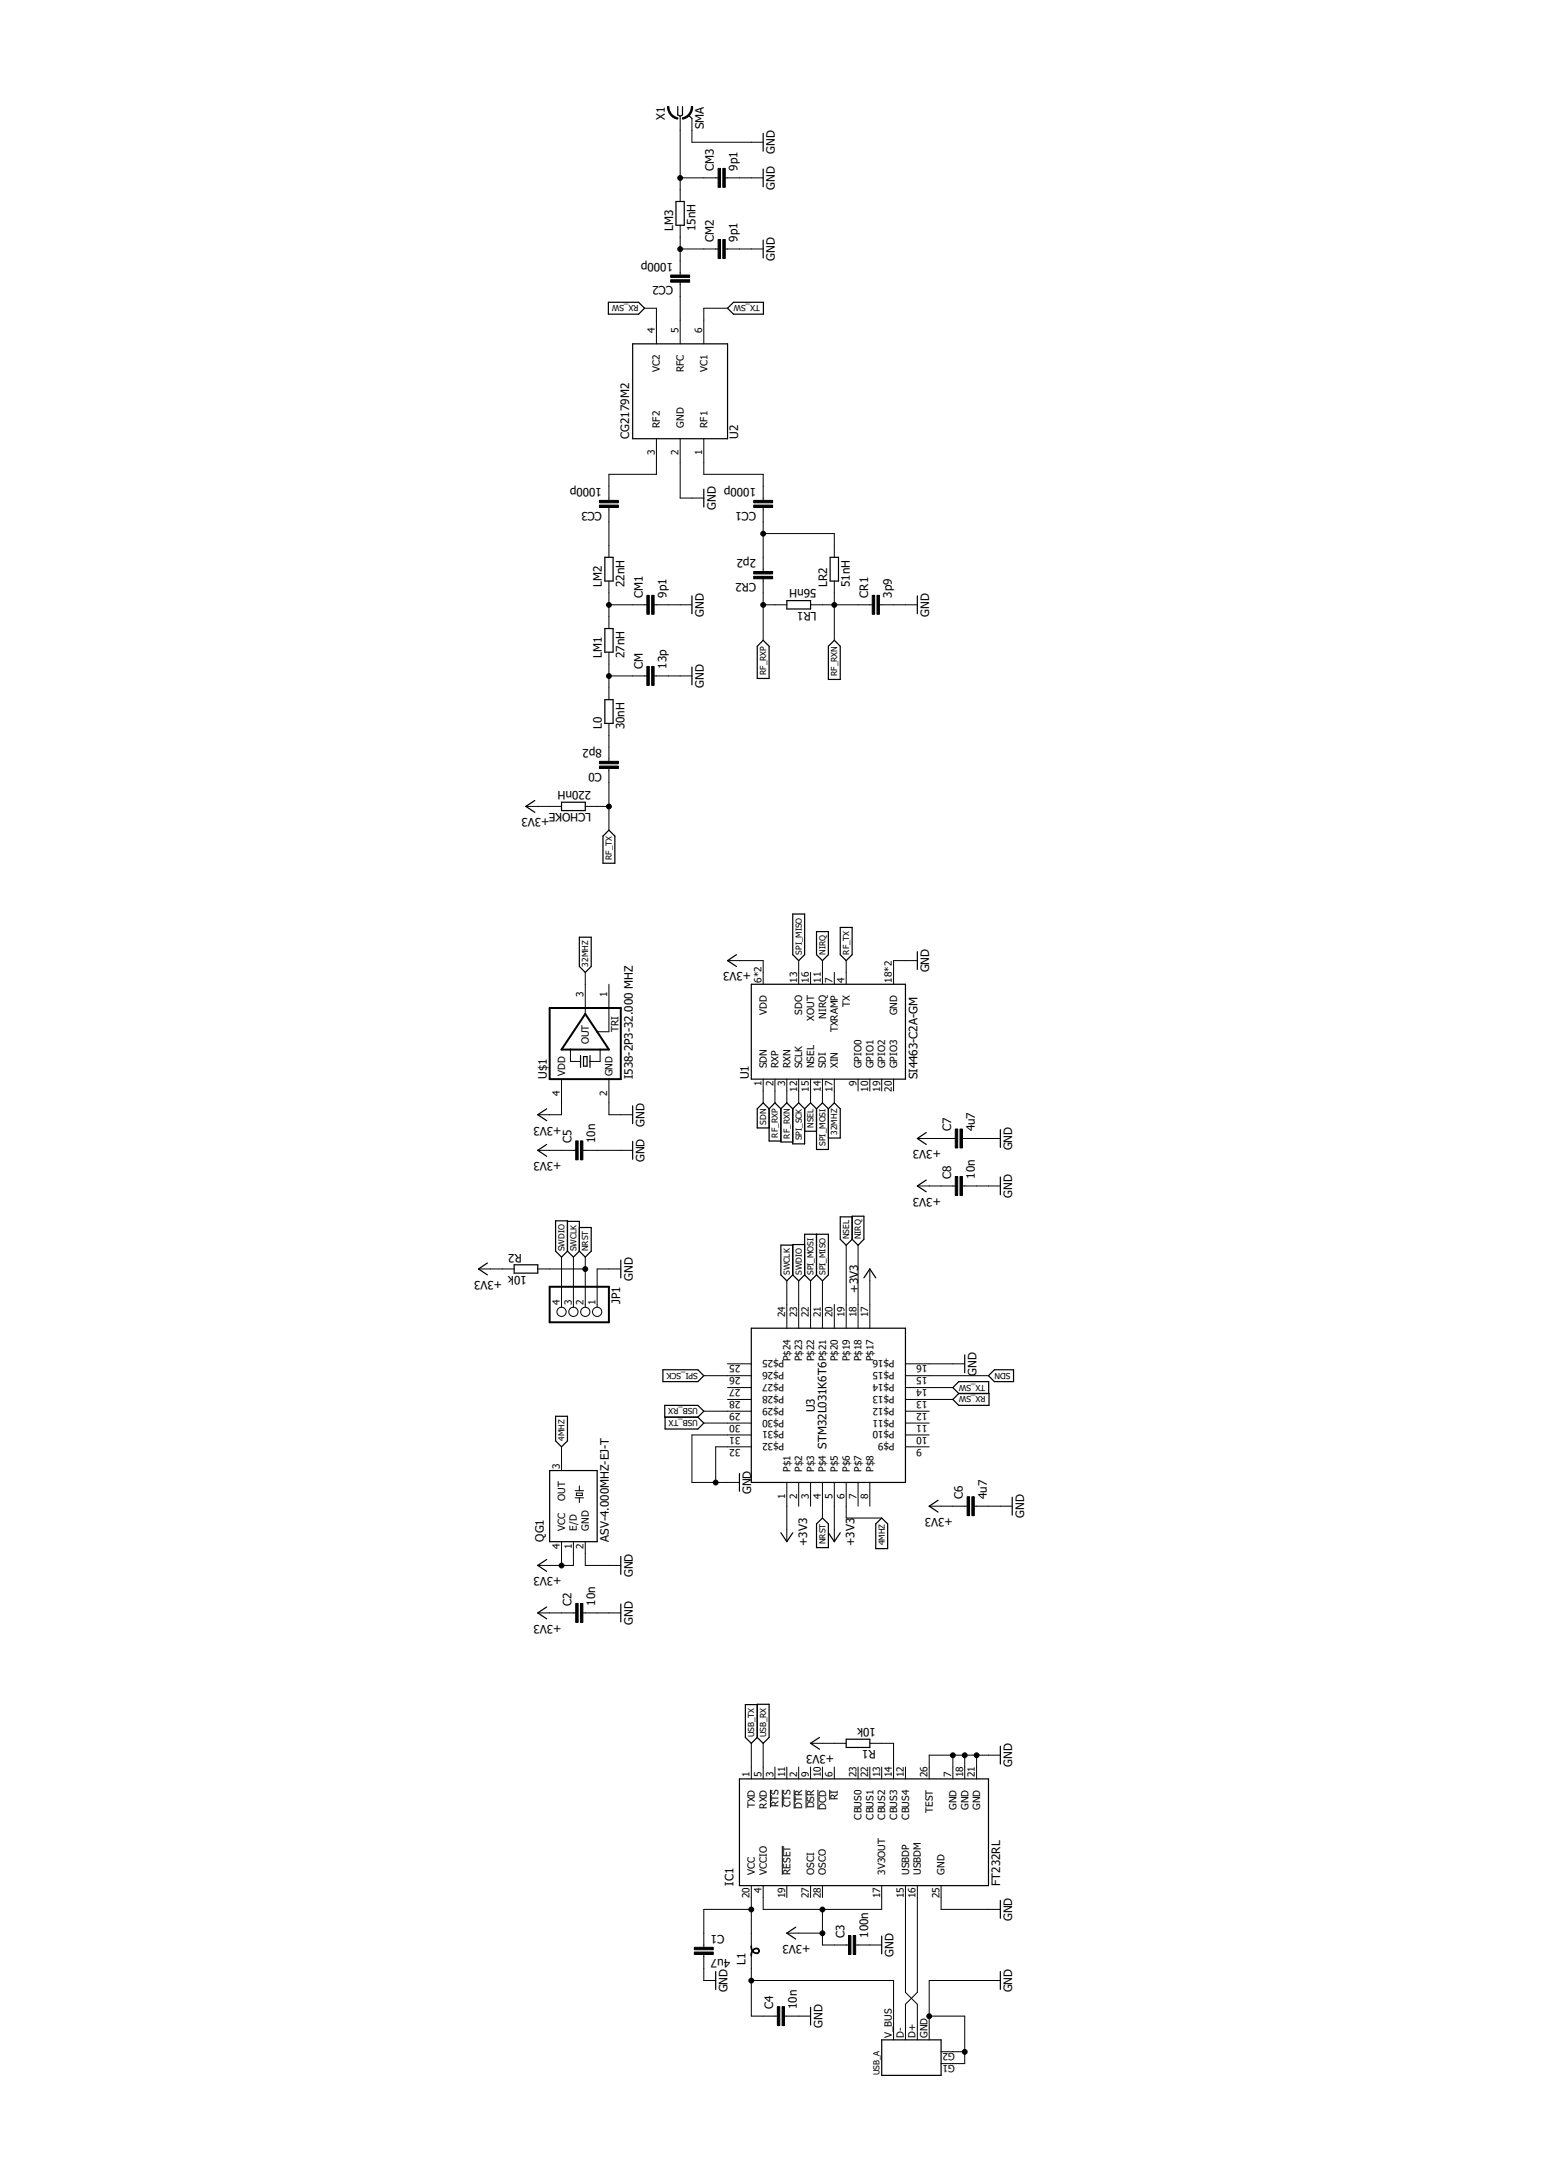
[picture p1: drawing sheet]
<svg xmlns="http://www.w3.org/2000/svg" width="297mm" height="420mm" viewBox="0 0 297 420" stroke-linecap="round" stroke-linejoin="round" font-family="sans-serif">
<g fill="none" stroke="#000" stroke-width=".19">
<path d="M130.9 22.4v16.4M130.9 34.2h7.3M133.2 22.8v4.6h13.7M139.6 34.2h7.3M124.1 59.4h2.3v6.8M130.9 43.4v9.6M130.9 54.3v11.9M130.9 47.9h7.3M139.6 47.9h7.3M140.1 59.4h-4.6v6.8M117.2 97.7v9.6M126.4 84.5v6.8h-9.2v5.1"/>
<path d="M130.9 84.5v11.4h4.6M135.5 84.5v6.8h11.4v5.1M146.9 97.7v12.4M117.2 111.9v9.1M117.2 116.5h7.3M125.9 116.5h7.3M146.9 111.4v11.9M146.9 102.7h13.7v4.6M146.9 116.5h4.6M156 116.5h11.9M160.6 111.9v11.4M169.3 116.5h7.3"/>
<path d="M117.2 125.6v9.1M117.2 139.3v7.3M117.2 130.2h7.3M125.9 130.2h7.3M101.2 155.3h6.9M112.7 155.3h4.5M117.2 148v11.9M112.7 187.2v8M117.2 189.5v9.2h-2.2M140.1 185h6.8v4.5M153.8 185v4.5M156 187.2v2.3"/>
<path d="M158.3 185v4.5M160.6 187.2v2.3M162.9 185v4.5M176.6 185h-4.6v4.5M108.1 207.8v6.9h-4.6M109.8 202.1v2.3h2M115.5 202.1v2.3h-1.9M117.2 207.8v6.9h4.6M146.9 207.8v4.6M149.2 207.8v4.6M151.5 207.8v4.6M153.8 207.8v4.6"/>
<path d="M156 207.8v4.6M158.3 207.8v4.6M160.6 207.8v4.6M165.2 207.8v2.3M167.4 207.8v2.3M169.7 207.8v2.3M172 207.8v2.3M176.6 219.2h7.3M185.3 219.2h7.3M103.5 221.5h7.3M112.2 221.5h9.6M162.9 239.8v16"/>
<path d="M165.2 239.8v16M176.6 228.4h7.3M185.3 228.4h7.3M92.1 244.3h6.9M103.5 244.3h9.2M108.1 242.1v9.6M110.4 242.1v9.6M112.7 242.1v9.6M119.5 244.3h-4.5v7.4M151.5 246.6v9.2M153.8 246.6v9.2M156 246.6v9.2"/>
<path d="M158.3 246.6v9.2M160.6 251.2v4.6M167.4 244.3v11.5M108.1 278.6v4.6M135.5 274h9.1M135.5 271.7h9.1M135.5 264.9h9.1M140.1 269.5h4.5M140.1 267.2h4.5M140.1 262.6h4.5M144.6 278.6h-6.8v6.9M144.6 276.3h-11.4v9.2h9.1"/>
<path d="M174.3 278.6h4.6M174.3 276.3h4.6M174.3 274h4.6M174.3 271.7h4.6M174.3 269.5h9.1M174.3 267.2h9.1M174.3 264.9h16M174.3 262.6h11.4M108.1 296.9v4.5M110.4 296.9v4.5h-6.9M110.7 288.4h1.6M110.7 287h1.6"/>
<path d="M111 287.5h1.1v.5h-1.1zM111.5 286.1v.9M111.5 288.4v.9M112.7 296.9v4.5h6.8M151.5 285.5v11.4M153.8 285.5v4.5M156 285.5v4.5M158.3 285.5v6.8M160.6 285.5v11.4M162.9 285.5v6.8h6.8M165.2 285.5v4.5M167.4 285.5v4.5"/>
<path d="M178.9 290h7.3M187.6 290h7.3M103.5 310.6h7.3M112.2 310.6h7.3M144.6 335.7v6.8M146.9 335.7v6.8M156 335.7h6.9M167.4 335.7h4.6v6.8M183.4 338v4.5M185.7 338v4.5M188 338v4.5M192.6 338h-13.7v4.5"/>
<path d="M148.3 344.6v3.4M149.2 340.3v2.2M150.6 344.6v3.4M150.6 355.5v5.5M151.5 340.3v2.2M152.9 344.6v3.7M153.8 340.3v2.2M155.2 344.6v3.6M156 340.3v2.2M157.5 344.6v3.8M158.3 340.3v2.2M159.7 344.6v1.9"/>
<path d="M160.6 340.3v2.2M165.2 340.3v2.2M167.4 340.3v2.2M169.7 340.3v2.2M174.3 340.3v2.2M135.5 376.3v5.1h2.3M144.6 363.1v11.6M144.6 376.6v11.6h5M144.6 367.7h-9.1v7.3M146.9 363.1v4.6h22.8v-4.6M151.5 363.1v2.3M151.5 372.2h6.8"/>
<path d="M156 363.1v2.3M158.3 363.1v2.3M158.3 367.7v6.8h5M164.7 374.5h5M174.3 363.1v20.5l2.3 2.3v6.9M176.6 363.1v20.5l-2.3 2.3v6.9M181.2 363.1v4.6h11.4M144.6 381.4h27.4v11.4M151 388.2h5M178.9 388.2h6.8v9.2h-4.5M181.2 395.1h4.5M192.6 381.4h-13.7v11.4"/>
<circle cx="108.1" cy="252.6" r=".89"/>
<circle cx="110.4" cy="252.6" r=".89"/>
<circle cx="112.7" cy="252.6" r=".89"/>
<circle cx="115" cy="252.6" r=".89"/>
</g>
<g fill="none" stroke="#000" stroke-width=".23">
<path d="M130.1 38.8h1.6v4.6h-1.6zM130.5 20.5v1.6l.4 .3 .5-.3v-1.6M132.5 22.1l.7 .7M146.9 25.7v3.4M146.9 32.5v3.5M117.1 58.2h5.8l1.2 1.2-1.2 1.1h-5.8zM140.1 59.4l1.1-1.2h5.8v2.3h-5.8zM146.9 46.2v3.5M121.8 66.2h18.3v18.3h-18.3zM135.5 94.2v3.4M116.4 107.3h1.6v4.6h-1.6zM133.2 114.7v3.5"/>
<path d="M151.5 115.7h4.5v1.6h-4.5zM159.8 107.3h1.6v4.6h-1.6zM176.6 114.7v3.5M116.4 121h1.6v4.6h-1.6zM116.4 134.7h1.6v4.6h-1.6zM133.2 128.4v3.5M146.9 123.3l1.2 1.1v6.2h-2.3v-6.2zM160.6 123.3l1.2 1.1v6.4h-2.3v-6.4zM103 154.1l-1.8 1.2 1.8 1.1M108.1 154.5h4.6v1.6h-4.6zM117.2 159.9l1.2 1.1v5.2h-2.3v-5.2zM152.6 176h2.3v7.8l-1.1 1.2-1.2-1.2z"/>
<path d="M157.2 179.4h2.3v4.4l-1.2 1.2-1.1-1.2zM161.8 178.6h2.2v5.2l-1.1 1.2-1.1-1.2zM111.5 180.5h2.3v5.6l-1.1 1.1-1.2-1.1zM141.8 183.8l-1.7 1.2 1.7 1.1M144.6 189.5h29.7v18.3h-29.7zM176.6 183.3v3.4M105.2 213.5l-1.7 1.2 1.7 1.1M111.8 203.2v2.3M112.3 203.5h.7v1.8h-.7zM113.6 203.2v2.3M121.8 212.9v3.5M121.8 219.8v3.4"/>
<path d="M148.1 213.5l-1.2-1.1-1.1 1.1v3.7h2.3M148.1 213.5v6.2h2.2M148.1 213.5l1.1-1.1 1.1 1.1M150.3 213.5v6.4h2.3M150.3 213.5l1.2-1.1 1.1 1.1M152.6 213.5v6.8h2.3v-6.8M152.6 213.5l1.2-1.1 1.1 1.1M154.9 213.5l1.1-1.1 1.2 1.1M154.9 217.8h2.3M157.2 213.5v7.8h2.3v-7.8M157.2 213.5l1.1-1.1 1.2 1.1M159.5 213.5l1.1-1.1 1.2 1.1v5.6h-2.3"/>
<path d="M178.3 218.1l-1.7 1.1 1.7 1.2M192.6 217.5v3.4M105.2 220.4l-1.7 1.1 1.7 1.2M107 235.1h2.2v5.8l-1.1 1.2-1.1-1.2zM109.2 235.2h2.3v5.7M111.5 236.4h2.3v4.5l-1.1 1.2-1.2-1.2M152.6 239.8h-2.3v5.7l1.2 1.1 1.1-1.1M154.9 239.6h-2.3v5.9M157.2 237.7v7.8M164 234.3h-2.2v4.3l1.1 1.2 1.1-1.2M164 234.2h2.3v4.4l-1.1 1.2-1.2-1.2zM178.3 227.2l-1.7 1.2 1.7 1.1"/>
<path d="M192.6 226.7v3.4M93.8 243.2l-1.7 1.1 1.7 1.2M99 243.5h4.5v1.7h-4.5zM109.2 240.9l1.2 1.2 1.1-1.2M119.5 242.6v3.5M144.6 255.8h29.7v29.7h-29.7zM152.6 245.5l1.2 1.1 1.1-1.1M154.9 245.5v-7.8h4.6v7.8l-1.2 1.1-1.1-1.1M154.9 245.5l1.1 1.1 1.2-1.1M166.3 246.1l1.1-1.8 1.2 1.8M107 272.7h2.2v4.8l-1.1 1.1-1.1-1.1zM127.6 263.8h6.7l1.2 1.1-1.2 1.1h-6.7z"/>
<path d="M128 270.6h6.3l1.2 1.1-1.2 1.2h-6.3zM128 272.9v2.3h6.3l1.2-1.2-1.2-1.1M184.6 268.3h5.8v2.3h-5.8l-1.2-1.1zM184.6 268.3l-1.2-1.1 1.2-1.2h5.7v2.3M185.7 260.9v3.4M190.3 264.9l1.1-1.1h3.7v2.2h-3.7zM105.8 283.2h9.2v13.7h-9.2zM119.5 299.7v3.4M142.3 283.7v3.5M150.3 295.1l1.2 1.8 1.1-1.8M157.2 293.4l1.1-1.1 1.2 1.1v4.6h-2.3zM159.5 295.1l1.1 1.8 1.2-1.8"/>
<path d="M168.6 293.4l1.1-1.1 1.2 1.1v4.8h-2.3zM180.6 288.9l-1.7 1.1 1.7 1.2M194.9 288.3v3.4M105.2 300.3l-1.7 1.1 1.7 1.2M105.2 309.4l-1.7 1.2 1.7 1.1M119.5 308.9v3.4M145.8 328.2h-2.3v6.4l1.1 1.1 1.2-1.1M145.8 328.2h2.3v6.4l-1.2 1.1-1.1-1.1zM157.8 334.6l-1.8 1.1 1.8 1.1M162.9 334.9h4.5v1.6h-4.5zM192.6 336.3v3.4M142.3 342.5h48v20.6h-48z"/>
<path d="M137.8 379.6v3.5M153.2 371.1l-1.7 1.1 1.7 1.2M169.7 372.8v3.4M192.6 366v3.4M192.6 379.6v3.5M156 386.5v3.4M169.7 392.8h11.5v6.8h-11.5z"/>
</g>
<g fill="#000" stroke="#000" stroke-width=".19">
<path d="M128.5 20.5h.3a2.14 2.14 0 0 0 1.7 2.2v.2a2.38 2.38 0 0 1-2-2.4z" fill-rule="evenodd"/>
<path d="M133.1 20.5h.2a2.38 2.38 0 0 1-1.9 2.4v-.2a2.14 2.14 0 0 0 1.7-2.2z" fill-rule="evenodd"/>
<path d="M144.6 374.7l.1 .1 .2 .8-.1 .1-.2-.5z" fill-rule="evenodd"/>
<path d="M144.8 375.7l.1-.1 .6 .4v.2l-.4-.2z" fill-rule="evenodd"/>
<path d="M144.8 375.6l.1 .1-.2 .9h-.1v-.5z" fill-rule="evenodd"/>
<path d="M144.9 375.5l.6-.4v.2l-.6 .4-.1-.1z" fill-rule="evenodd"/>
<path d="M145.5 375.1a.54 .54 0 0 1 .7 .6 .54 .54 0 0 1-.7 .5l.1-.2a.4 .4 0 0 0 .5-.3 .4 .4 0 0 0-.5-.4z" fill-rule="evenodd"/>
<circle cx="130.9" cy="34.3" r=".47"/>
<circle cx="130.9" cy="48" r=".47"/>
<circle cx="117.2" cy="116.5" r=".47"/>
<circle cx="146.9" cy="102.8" r=".47"/>
<circle cx="146.9" cy="116.5" r=".47"/>
<circle cx="160.6" cy="116.5" r=".47"/>
<circle cx="117.2" cy="130.2" r=".47"/>
<circle cx="117.2" cy="155.3" r=".47"/>
<circle cx="112.7" cy="244.4" r=".47"/>
<circle cx="137.8" cy="285.5" r=".47"/>
<circle cx="108.1" cy="301.5" r=".47"/>
<circle cx="183.4" cy="338" r=".47"/>
<circle cx="185.7" cy="338" r=".47"/>
<circle cx="188" cy="338" r=".47"/>
<circle cx="144.6" cy="367.7" r=".47"/>
<circle cx="158.3" cy="372.3" r=".47"/>
<circle cx="158.3" cy="367.7" r=".47"/>
<circle cx="144.6" cy="381.4" r=".47"/>
<circle cx="178.9" cy="388.2" r=".47"/>
<circle cx="185.7" cy="395.1" r=".47"/>
</g>
<g fill="#000" stroke="#000" stroke-width=".19">
<path d="M138.2 32.4h.5v3.7h-.5zM139.1 32.4h.5v3.7h-.5zM129.1 53h3.7v.4h-3.7zM129.1 53.9h3.7v.4h-3.7zM138.2 46.1h.5v3.7h-.5zM139.1 46.1h.5v3.7h-.5zM115.4 96.4h3.6v.4h-3.6zM115.4 97.3h3.6v.4h-3.6zM145.1 96.4h3.6v.4h-3.6zM145.1 97.3h3.6v.4h-3.6zM124.5 114.6h.5v3.7h-.5zM125.5 114.6h.4v3.7h-.4z"/>
<path d="M145.1 110h3.6v.5h-3.6zM145.1 111h3.6v.4h-3.6zM167.9 114.6h.5v3.7h-.5zM168.8 114.6h.5v3.7h-.5zM124.5 128.3h.5v3.7h-.5zM125.5 128.3h.4v3.7h-.4zM115.4 146.6h3.6v.5h-3.6zM115.4 147.5h3.6v.5h-3.6zM110.8 219.7h.5v3.6h-.5zM111.7 219.7h.5v3.6h-.5zM183.9 217.4h.5v3.6h-.5zM183.9 226.5h.5v3.7h-.5z"/>
<path d="M184.8 217.4h.5v3.6h-.5zM184.8 226.5h.5v3.7h-.5zM186.2 288.2h.4v3.6h-.4zM187.1 288.2h.5v3.6h-.5zM110.8 308.8h.5v3.6h-.5zM111.7 308.8h.5v3.6h-.5zM133.7 375.9h3.6v.4h-3.6zM133.7 375h3.6v.4h-3.6zM163.3 372.7h.5v3.6h-.5zM164.3 372.7h.4v3.6h-.4zM149.6 386.4h.5v3.6h-.5zM150.6 386.4h.4v3.6h-.4z"/>
</g>
<path d="M105.8 194.1h13.7v13.7h-13.7zM112.7 195.2l4.5 6.9h-9.1zM105.8 247.8h11.4v6.8h-11.4z" fill="none" stroke="#000" stroke-width=".38"/>
<text font-size="2.3" x="176.7" y="207.8" transform="rotate(-90 176.7 207.8)">SI4463-C2A-GM</text>
<g font-size="2.2">
<text x="128" y="23.1" transform="rotate(-90 128 23.1)">X1</text>
<text x="135.5" y="24.9" transform="rotate(-90 135.5 24.9)">SMA</text>
<text x="149.2" y="29.7" transform="rotate(-90 149.2 29.7)">GND</text>
<text x="137.4" y="32.9" transform="rotate(-90 137.4 32.9)">CM3</text>
<text x="142" y="32.9" transform="rotate(-90 142 32.9)">9p1</text>
<text x="149.2" y="36.5" transform="rotate(-90 149.2 36.5)">GND</text>
<text x="129.6" y="44.5" transform="rotate(-90 129.6 44.5)">LM3</text>
<text x="133.9" y="44.5" transform="rotate(-90 133.9 44.5)">15nH</text>
<text x="137.4" y="46.6" transform="rotate(-90 137.4 46.6)">CM2</text>
<text x="142" y="46.6" transform="rotate(-90 142 46.6)">9p1</text>
<text x="129.6" y="50.6" transform="rotate(-180 129.6 50.6)">1000p</text>
<text x="149.2" y="50.2" transform="rotate(-90 149.2 50.2)">GND</text>
<text x="129.6" y="55.1" transform="rotate(-180 129.6 55.1)">CC2</text>
<text x="121.1" y="84.5" transform="rotate(-90 121.1 84.5)">CG2179M2</text>
<text x="142.1" y="84.5" transform="rotate(-90 142.1 84.5)">U2</text>
<text x="115.9" y="94" transform="rotate(-180 115.9 94)">1000p</text>
<text x="145.5" y="94" transform="rotate(-180 145.5 94)">1000p</text>
<text x="115.9" y="98.5" transform="rotate(-180 115.9 98.5)">CC3</text>
<text x="137.8" y="98.2" transform="rotate(-90 137.8 98.2)">GND</text>
<text x="145.5" y="98.5" transform="rotate(-180 145.5 98.5)">CC1</text>
<text x="145.5" y="107.7" transform="rotate(-180 145.5 107.7)">2p2</text>
<text x="115.9" y="113" transform="rotate(-90 115.9 113)">LM2</text>
<text x="120.2" y="113" transform="rotate(-90 120.2 113)">22nH</text>
<text x="145.5" y="112.2" transform="rotate(-180 145.5 112.2)">CR2</text>
<text x="157.2" y="113.5" transform="rotate(-180 157.2 113.5)">56nH</text>
<text x="159.3" y="113" transform="rotate(-90 159.3 113)">LR2</text>
<text x="163.6" y="113" transform="rotate(-90 163.6 113)">51nH</text>
<text x="123.7" y="115.1" transform="rotate(-90 123.7 115.1)">CM1</text>
<text x="128.3" y="115.1" transform="rotate(-90 128.3 115.1)">9p1</text>
<text x="135.5" y="118.7" transform="rotate(-90 135.5 118.7)">GND</text>
<text x="157.2" y="117.8" transform="rotate(-180 157.2 117.8)">LR1</text>
<text x="167.1" y="115.1" transform="rotate(-90 167.1 115.1)">CR1</text>
<text x="171.7" y="115.1" transform="rotate(-90 171.7 115.1)">3p9</text>
<text x="178.9" y="118.7" transform="rotate(-90 178.9 118.7)">GND</text>
<text x="115.9" y="126.7" transform="rotate(-90 115.9 126.7)">LM1</text>
<text x="120.2" y="126.7" transform="rotate(-90 120.2 126.7)">27nH</text>
<text x="123.7" y="128.8" transform="rotate(-90 123.7 128.8)">CM</text>
<text x="128.3" y="128.8" transform="rotate(-90 128.3 128.8)">13p</text>
<text x="135.5" y="132.4" transform="rotate(-90 135.5 132.4)">GND</text>
<text x="115.9" y="140.4" transform="rotate(-90 115.9 140.4)">L0</text>
<text x="120.2" y="140.4" transform="rotate(-90 120.2 140.4)">30nH</text>
<text x="115.9" y="144.2" transform="rotate(-180 115.9 144.2)">8p2</text>
<text x="115.9" y="148.8" transform="rotate(-180 115.9 148.8)">C0</text>
<text x="113.8" y="152.3" transform="rotate(-180 113.8 152.3)">220nH</text>
<text x="105.8" y="157.6" transform="rotate(-180 105.8 157.6)">+3V3</text>
<text x="113.8" y="156.6" transform="rotate(-180 113.8 156.6)">LCHOKE</text>
<text x="144.6" y="187.2" transform="rotate(-180 144.6 187.2)">+3V3</text>
<text x="178.9" y="187.2" transform="rotate(-90 178.9 187.2)">GND</text>
<text x="105.2" y="207.8" transform="rotate(-90 105.2 207.8)">U$1</text>
<text x="121.8" y="207.8" transform="rotate(-90 121.8 207.8)">I538-2P3-32.000 MHZ</text>
<text x="144.1" y="207.8" transform="rotate(-90 144.1 207.8)">U1</text>
<text x="108.1" y="216.9" transform="rotate(-180 108.1 216.9)">+3V3</text>
<text x="110" y="220.1" transform="rotate(-90 110 220.1)">C5</text>
<text x="114.6" y="220.1" transform="rotate(-90 114.6 220.1)">10n</text>
<text x="124.1" y="216.9" transform="rotate(-90 124.1 216.9)">GND</text>
<text x="181.2" y="221.5" transform="rotate(-180 181.2 221.5)">+3V3</text>
<text x="183.1" y="217.9" transform="rotate(-90 183.1 217.9)">C7</text>
<text x="187.7" y="217.9" transform="rotate(-90 187.7 217.9)">4u7</text>
<text x="194.9" y="221.5" transform="rotate(-90 194.9 221.5)">GND</text>
<text x="108.1" y="223.8" transform="rotate(-180 108.1 223.8)">+3V3</text>
<text x="124.1" y="223.8" transform="rotate(-90 124.1 223.8)">GND</text>
<text x="183.1" y="227" transform="rotate(-90 183.1 227)">C8</text>
<text x="187.7" y="227" transform="rotate(-90 187.7 227)">10n</text>
<text x="181.2" y="230.6" transform="rotate(-180 181.2 230.6)">+3V3</text>
<text x="194.9" y="230.6" transform="rotate(-90 194.9 230.6)">GND</text>
<text x="100.4" y="241.4" transform="rotate(-180 100.4 241.4)">R2</text>
<text x="101.4" y="245.7" transform="rotate(-180 101.4 245.7)">10k</text>
<text x="96.7" y="246.6" transform="rotate(-180 96.7 246.6)">+3V3</text>
<text x="119.4" y="251.2" transform="rotate(-90 119.4 251.2)">JP1</text>
<text x="121.8" y="246.6" transform="rotate(-90 121.8 246.6)">GND</text>
<text x="165.2" y="248.9" transform="rotate(-90 165.2 248.9)">+3V3</text>
<text x="188" y="264.9" transform="rotate(-90 188 264.9)">GND</text>
<text x="156.8" y="272" transform="rotate(-90 156.8 272)">U3</text>
<text x="159.1" y="278.9" transform="rotate(-90 159.1 278.9)">STM32L031K6T6</text>
<text x="144.6" y="287.7" transform="rotate(-90 144.6 287.7)">GND</text>
<text x="183.4" y="292.3" transform="rotate(-180 183.4 292.3)">+3V3</text>
<text x="185.4" y="288.6" transform="rotate(-90 185.4 288.6)">C6</text>
<text x="189.9" y="288.6" transform="rotate(-90 189.9 288.6)">4u7</text>
<text x="197.1" y="292.3" transform="rotate(-90 197.1 292.3)">GND</text>
<text x="104.7" y="296.9" transform="rotate(-90 104.7 296.9)">QG1</text>
<text x="117.2" y="296.9" transform="rotate(-90 117.2 296.9)">ASV-4.000MHZ-EJ-T</text>
<text x="155.4" y="297.7" transform="rotate(-90 155.4 297.7)">+3V3</text>
<text x="164.5" y="297.7" transform="rotate(-90 164.5 297.7)">+3V3</text>
<text x="108.1" y="303.7" transform="rotate(-180 108.1 303.7)">+3V3</text>
<text x="121.8" y="303.7" transform="rotate(-90 121.8 303.7)">GND</text>
<text x="110" y="309.2" transform="rotate(-90 110 309.2)">C2</text>
<text x="114.6" y="309.2" transform="rotate(-90 114.6 309.2)">10n</text>
<text x="108.1" y="312.9" transform="rotate(-180 108.1 312.9)">+3V3</text>
<text x="121.8" y="312.9" transform="rotate(-90 121.8 312.9)">GND</text>
<text x="168.6" y="332.7" transform="rotate(-180 168.6 332.7)">10k</text>
<text x="160.6" y="338" transform="rotate(-180 160.6 338)">+3V3</text>
<text x="168.6" y="337" transform="rotate(-180 168.6 337)">R1</text>
<text x="194.9" y="340.3" transform="rotate(-90 194.9 340.3)">GND</text>
<text x="141.2" y="363.1" transform="rotate(-90 141.2 363.1)">IC1</text>
<text x="192.6" y="363.1" transform="rotate(-90 192.6 363.1)">FT232RL</text>
<text x="194.9" y="369.9" transform="rotate(-90 194.9 369.9)">GND</text>
<text x="139.4" y="372.6" transform="rotate(-180 139.4 372.6)">C1</text>
<text x="140.6" y="377.1" transform="rotate(-180 140.6 377.1)">4u7</text>
<text x="156" y="374.5" transform="rotate(-180 156 374.5)">+3V3</text>
<text x="162.5" y="373.1" transform="rotate(-90 162.5 373.1)">C3</text>
<text x="167.1" y="373.1" transform="rotate(-90 167.1 373.1)">100n</text>
<text x="172" y="376.8" transform="rotate(-90 172 376.8)">GND</text>
<text x="140.1" y="383.7" transform="rotate(-90 140.1 383.7)">GND</text>
<text x="143.5" y="378.4" transform="rotate(-90 143.5 378.4)">L1</text>
<text x="194.9" y="383.7" transform="rotate(-90 194.9 383.7)">GND</text>
<text x="148.9" y="386.8" transform="rotate(-90 148.9 386.8)">C4</text>
<text x="153.4" y="386.8" transform="rotate(-90 153.4 386.8)">10n</text>
<text x="158.3" y="390.5" transform="rotate(-90 158.3 390.5)">GND</text>
</g>
<g font-size="1.9">
<text x="126" y="64.1" transform="rotate(-90 126 64.1)">4</text>
<text x="130.6" y="64.1" transform="rotate(-90 130.6 64.1)">5</text>
<text x="135.2" y="64.1" transform="rotate(-90 135.2 64.1)">6</text>
<text x="127" y="71.7" transform="rotate(-90 127 71.7)">VC2</text>
<text x="131.6" y="71.7" transform="rotate(-90 131.6 71.7)">RFC</text>
<text x="136.2" y="71.7" transform="rotate(-90 136.2 71.7)">VC1</text>
<text x="127.1" y="82.4" transform="rotate(-90 127.1 82.4)">RF2</text>
<text x="131.6" y="82.4" transform="rotate(-90 131.6 82.4)">GND</text>
<text x="136.2" y="82.4" transform="rotate(-90 136.2 82.4)">RF1</text>
<text x="126" y="87.6" transform="rotate(-90 126 87.6)">3</text>
<text x="130.6" y="87.6" transform="rotate(-90 130.6 87.6)">2</text>
<text x="135.2" y="87.6" transform="rotate(-90 135.2 87.6)">1</text>
<text x="112.3" y="192" transform="rotate(-90 112.3 192)">3</text>
<text x="116.9" y="192" transform="rotate(-90 116.9 192)">1</text>
<text x="146.6" y="189.2" transform="rotate(-90 146.6 189.2)">6*2</text>
<text x="153.4" y="189.2" transform="rotate(-90 153.4 189.2)">13</text>
<text x="155.7" y="189.2" transform="rotate(-90 155.7 189.2)">16</text>
<text x="158" y="189.2" transform="rotate(-90 158 189.2)">11</text>
<text x="160.3" y="189.2" transform="rotate(-90 160.3 189.2)">7</text>
<text x="162.6" y="189.2" transform="rotate(-90 162.6 189.2)">4</text>
<text x="171.7" y="189.2" transform="rotate(-90 171.7 189.2)">18*2</text>
<text x="147.6" y="195.4" transform="rotate(-90 147.6 195.4)">VDD</text>
<text x="154.4" y="195.4" transform="rotate(-90 154.4 195.4)">SDO</text>
<text x="156.7" y="196.5" transform="rotate(-90 156.7 196.5)">XOUT</text>
<text x="159" y="196.2" transform="rotate(-90 159 196.2)">NIRQ</text>
<text x="163.6" y="193.9" transform="rotate(-90 163.6 193.9)">TX</text>
<text x="172.7" y="195.5" transform="rotate(-90 172.7 195.5)">GND</text>
<text x="113.3" y="201.1" transform="rotate(-90 113.3 201.1)">OUT</text>
<text x="119.1" y="198.7" transform="rotate(-90 119.1 198.7)">TRI</text>
<text x="161.3" y="198.8" transform="rotate(-90 161.3 198.8)">TXRAMP</text>
<text x="108.8" y="207.2" transform="rotate(-90 108.8 207.2)">VDD</text>
<text x="117.9" y="207.2" transform="rotate(-90 117.9 207.2)">GND</text>
<text x="146.6" y="209.2" transform="rotate(-90 146.6 209.2)">1</text>
<text x="147.6" y="205.7" transform="rotate(-90 147.6 205.7)">SDN</text>
<text x="148.9" y="209.2" transform="rotate(-90 148.9 209.2)">2</text>
<text x="149.9" y="205.7" transform="rotate(-90 149.9 205.7)">RXP</text>
<text x="151.2" y="209.2" transform="rotate(-90 151.2 209.2)">3</text>
<text x="152.2" y="205.7" transform="rotate(-90 152.2 205.7)">RXN</text>
<text x="154.4" y="205.7" transform="rotate(-90 154.4 205.7)">SCLK</text>
<text x="156.7" y="205.7" transform="rotate(-90 156.7 205.7)">NSEL</text>
<text x="159" y="205.7" transform="rotate(-90 159 205.7)">SDI</text>
<text x="161.3" y="205.7" transform="rotate(-90 161.3 205.7)">XIN</text>
<text x="164.9" y="209.2" transform="rotate(-90 164.9 209.2)">9</text>
<text x="165.9" y="205.7" transform="rotate(-90 165.9 205.7)">GPIO0</text>
<text x="168.1" y="205.7" transform="rotate(-90 168.1 205.7)">GPIO1</text>
<text x="170.4" y="205.7" transform="rotate(-90 170.4 205.7)">GPIO2</text>
<text x="172.7" y="205.7" transform="rotate(-90 172.7 205.7)">GPIO3</text>
<text x="107.8" y="211" transform="rotate(-90 107.8 211)">4</text>
<text x="116.9" y="211" transform="rotate(-90 116.9 211)">2</text>
<text x="153.4" y="210.2" transform="rotate(-90 153.4 210.2)">12</text>
<text x="155.7" y="210.2" transform="rotate(-90 155.7 210.2)">15</text>
<text x="158" y="210.2" transform="rotate(-90 158 210.2)">14</text>
<text x="160.3" y="210.2" transform="rotate(-90 160.3 210.2)">17</text>
<text x="167.1" y="210.2" transform="rotate(-90 167.1 210.2)">10</text>
<text x="169.4" y="210.2" transform="rotate(-90 169.4 210.2)">19</text>
<text x="171.7" y="210.2" transform="rotate(-90 171.7 210.2)">20</text>
<text x="107.8" y="251.4" transform="rotate(-90 107.8 251.4)">4</text>
<text x="110.1" y="251.4" transform="rotate(-90 110.1 251.4)">3</text>
<text x="112.3" y="251.4" transform="rotate(-90 112.3 251.4)">2</text>
<text x="114.6" y="251.4" transform="rotate(-90 114.6 251.4)">1</text>
<text x="151.2" y="253.7" transform="rotate(-90 151.2 253.7)">24</text>
<text x="153.4" y="253.7" transform="rotate(-90 153.4 253.7)">23</text>
<text x="155.7" y="253.7" transform="rotate(-90 155.7 253.7)">22</text>
<text x="158" y="253.7" transform="rotate(-90 158 253.7)">21</text>
<text x="160.3" y="253.7" transform="rotate(-90 160.3 253.7)">20</text>
<text x="162.6" y="253.7" transform="rotate(-90 162.6 253.7)">19</text>
<text x="164.9" y="253.7" transform="rotate(-90 164.9 253.7)">18</text>
<text x="167.1" y="253.7" transform="rotate(-90 167.1 253.7)">17</text>
<text x="142.5" y="262.9" transform="rotate(-180 142.5 262.9)">25</text>
<text x="151" y="261.9" transform="rotate(-180 151 261.9)">P$25</text>
<text x="152.2" y="262.1" transform="rotate(-90 152.2 262.1)">P$24</text>
<text x="154.4" y="262.1" transform="rotate(-90 154.4 262.1)">P$23</text>
<text x="156.7" y="262.1" transform="rotate(-90 156.7 262.1)">P$22</text>
<text x="159" y="262.1" transform="rotate(-90 159 262.1)">P$21</text>
<text x="161.3" y="262.1" transform="rotate(-90 161.3 262.1)">P$20</text>
<text x="163.6" y="262.1" transform="rotate(-90 163.6 262.1)">P$19</text>
<text x="165.9" y="262.1" transform="rotate(-90 165.9 262.1)">P$18</text>
<text x="168.1" y="262.1" transform="rotate(-90 168.1 262.1)">P$17</text>
<text x="172.2" y="261.9" transform="rotate(-180 172.2 261.9)">P$16</text>
<text x="178.5" y="262.9" transform="rotate(-180 178.5 262.9)">16</text>
<text x="142.5" y="265.2" transform="rotate(-180 142.5 265.2)">26</text>
<text x="142.5" y="267.5" transform="rotate(-180 142.5 267.5)">27</text>
<text x="142.5" y="269.8" transform="rotate(-180 142.5 269.8)">28</text>
<text x="151" y="264.2" transform="rotate(-180 151 264.2)">P$26</text>
<text x="151" y="266.5" transform="rotate(-180 151 266.5)">P$27</text>
<text x="151" y="268.8" transform="rotate(-180 151 268.8)">P$28</text>
<text x="172.2" y="268.8" transform="rotate(-180 172.2 268.8)">P$13</text>
<text x="172.2" y="266.5" transform="rotate(-180 172.2 266.5)">P$14</text>
<text x="172.2" y="264.2" transform="rotate(-180 172.2 264.2)">P$15</text>
<text x="178.5" y="269.8" transform="rotate(-180 178.5 269.8)">13</text>
<text x="178.5" y="267.5" transform="rotate(-180 178.5 267.5)">14</text>
<text x="178.5" y="265.2" transform="rotate(-180 178.5 265.2)">15</text>
<text x="142.5" y="272.1" transform="rotate(-180 142.5 272.1)">29</text>
<text x="142.5" y="274.4" transform="rotate(-180 142.5 274.4)">30</text>
<text x="151" y="271.1" transform="rotate(-180 151 271.1)">P$29</text>
<text x="151" y="273.3" transform="rotate(-180 151 273.3)">P$30</text>
<text x="151" y="275.6" transform="rotate(-180 151 275.6)">P$31</text>
<text x="172.2" y="275.6" transform="rotate(-180 172.2 275.6)">P$10</text>
<text x="172.2" y="273.3" transform="rotate(-180 172.2 273.3)">P$11</text>
<text x="172.2" y="271.1" transform="rotate(-180 172.2 271.1)">P$12</text>
<text x="178.5" y="274.4" transform="rotate(-180 178.5 274.4)">11</text>
<text x="178.5" y="272.1" transform="rotate(-180 178.5 272.1)">12</text>
<text x="142.5" y="276.6" transform="rotate(-180 142.5 276.6)">31</text>
<text x="142.5" y="278.9" transform="rotate(-180 142.5 278.9)">32</text>
<text x="151" y="277.9" transform="rotate(-180 151 277.9)">P$32</text>
<text x="172.2" y="277.9" transform="rotate(-180 172.2 277.9)">P$9</text>
<text x="177.5" y="278.9" transform="rotate(-180 177.5 278.9)">9</text>
<text x="178.5" y="276.6" transform="rotate(-180 178.5 276.6)">10</text>
<text x="107.8" y="282.8" transform="rotate(-90 107.8 282.8)">3</text>
<text x="152.2" y="283.3" transform="rotate(-90 152.2 283.3)">P$1</text>
<text x="154.4" y="283.3" transform="rotate(-90 154.4 283.3)">P$2</text>
<text x="156.7" y="283.3" transform="rotate(-90 156.7 283.3)">P$3</text>
<text x="159" y="283.3" transform="rotate(-90 159 283.3)">P$4</text>
<text x="161.3" y="283.3" transform="rotate(-90 161.3 283.3)">P$5</text>
<text x="163.6" y="283.3" transform="rotate(-90 163.6 283.3)">P$6</text>
<text x="165.9" y="283.3" transform="rotate(-90 165.9 283.3)">P$7</text>
<text x="168.1" y="283.3" transform="rotate(-90 168.1 283.3)">P$8</text>
<text x="108.8" y="289" transform="rotate(-90 108.8 289)">OUT</text>
<text x="151.2" y="288.6" transform="rotate(-90 151.2 288.6)">1</text>
<text x="153.4" y="288.6" transform="rotate(-90 153.4 288.6)">2</text>
<text x="155.7" y="288.6" transform="rotate(-90 155.7 288.6)">3</text>
<text x="158" y="288.6" transform="rotate(-90 158 288.6)">4</text>
<text x="160.3" y="288.6" transform="rotate(-90 160.3 288.6)">5</text>
<text x="162.6" y="288.6" transform="rotate(-90 162.6 288.6)">6</text>
<text x="164.9" y="288.6" transform="rotate(-90 164.9 288.6)">7</text>
<text x="167.1" y="288.6" transform="rotate(-90 167.1 288.6)">8</text>
<text x="107.8" y="298.2" transform="rotate(-90 107.8 298.2)">4</text>
<text x="108.8" y="294.8" transform="rotate(-90 108.8 294.8)">VCC</text>
<text x="110.1" y="298.2" transform="rotate(-90 110.1 298.2)">1</text>
<text x="111.1" y="294.8" transform="rotate(-90 111.1 294.8)">E/D</text>
<text x="112.3" y="298.2" transform="rotate(-90 112.3 298.2)">2</text>
<text x="113.3" y="294.8" transform="rotate(-90 113.3 294.8)">GND</text>
<text x="144.3" y="342.2" transform="rotate(-90 144.3 342.2)">1</text>
<text x="146.6" y="342.2" transform="rotate(-90 146.6 342.2)">5</text>
<text x="148.9" y="342.2" transform="rotate(-90 148.9 342.2)">3</text>
<text x="151.2" y="342.2" transform="rotate(-90 151.2 342.2)">11</text>
<text x="153.4" y="342.2" transform="rotate(-90 153.4 342.2)">2</text>
<text x="155.7" y="342.2" transform="rotate(-90 155.7 342.2)">9</text>
<text x="158" y="342.2" transform="rotate(-90 158 342.2)">10</text>
<text x="160.3" y="342.2" transform="rotate(-90 160.3 342.2)">6</text>
<text x="161.3" y="346.6" transform="rotate(-90 161.3 346.6)">RI</text>
<text x="164.9" y="342.2" transform="rotate(-90 164.9 342.2)">23</text>
<text x="167.1" y="342.2" transform="rotate(-90 167.1 342.2)">22</text>
<text x="169.4" y="342.2" transform="rotate(-90 169.4 342.2)">13</text>
<text x="171.7" y="342.2" transform="rotate(-90 171.7 342.2)">14</text>
<text x="174" y="342.2" transform="rotate(-90 174 342.2)">12</text>
<text x="178.6" y="342.2" transform="rotate(-90 178.6 342.2)">26</text>
<text x="183.1" y="342.2" transform="rotate(-90 183.1 342.2)">7</text>
<text x="185.4" y="342.2" transform="rotate(-90 185.4 342.2)">18</text>
<text x="187.7" y="342.2" transform="rotate(-90 187.7 342.2)">21</text>
<text x="145.3" y="348.2" transform="rotate(-90 145.3 348.2)">TXD</text>
<text x="147.6" y="348.3" transform="rotate(-90 147.6 348.3)">RXD</text>
<text x="149.9" y="348" transform="rotate(-90 149.9 348)">RTS</text>
<text x="152.2" y="348" transform="rotate(-90 152.2 348)">CTS</text>
<text x="154.4" y="348.3" transform="rotate(-90 154.4 348.3)">DTR</text>
<text x="156.7" y="348.2" transform="rotate(-90 156.7 348.2)">DSR</text>
<text x="159" y="348.4" transform="rotate(-90 159 348.4)">DCD</text>
<text x="165.9" y="350.4" transform="rotate(-90 165.9 350.4)">CBUS0</text>
<text x="168.1" y="350.4" transform="rotate(-90 168.1 350.4)">CBUS1</text>
<text x="170.4" y="350.4" transform="rotate(-90 170.4 350.4)">CBUS2</text>
<text x="172.7" y="350.4" transform="rotate(-90 172.7 350.4)">CBUS3</text>
<text x="175" y="350.4" transform="rotate(-90 175 350.4)">CBUS4</text>
<text x="179.6" y="349" transform="rotate(-90 179.6 349)">TEST</text>
<text x="184.1" y="348.5" transform="rotate(-90 184.1 348.5)">GND</text>
<text x="186.4" y="348.5" transform="rotate(-90 186.4 348.5)">GND</text>
<text x="188.7" y="348.5" transform="rotate(-90 188.7 348.5)">GND</text>
<text x="144.3" y="365.5" transform="rotate(-90 144.3 365.5)">20</text>
<text x="145.3" y="361" transform="rotate(-90 145.3 361)">VCC</text>
<text x="146.6" y="364.5" transform="rotate(-90 146.6 364.5)">4</text>
<text x="147.6" y="361" transform="rotate(-90 147.6 361)">VCCIO</text>
<text x="151.2" y="365.5" transform="rotate(-90 151.2 365.5)">19</text>
<text x="152.2" y="361" transform="rotate(-90 152.2 361)">RESET</text>
<text x="155.7" y="365.5" transform="rotate(-90 155.7 365.5)">27</text>
<text x="156.7" y="361" transform="rotate(-90 156.7 361)">OSCI</text>
<text x="158" y="365.5" transform="rotate(-90 158 365.5)">28</text>
<text x="159" y="361" transform="rotate(-90 159 361)">OSCO</text>
<text x="169.4" y="365.5" transform="rotate(-90 169.4 365.5)">17</text>
<text x="170.4" y="361" transform="rotate(-90 170.4 361)">3V3OUT</text>
<text x="174" y="365.5" transform="rotate(-90 174 365.5)">15</text>
<text x="175" y="361" transform="rotate(-90 175 361)">USBDP</text>
<text x="176.3" y="365.5" transform="rotate(-90 176.3 365.5)">16</text>
<text x="177.3" y="361" transform="rotate(-90 177.3 361)">USBDM</text>
<text x="180.8" y="365.5" transform="rotate(-90 180.8 365.5)">25</text>
<text x="181.8" y="361" transform="rotate(-90 181.8 361)">GND</text>
<text x="171.7" y="392.5" transform="rotate(-90 171.7 392.5)">V_BUS</text>
<text x="174" y="392.5" transform="rotate(-90 174 392.5)">D-</text>
<text x="176.3" y="392.5" transform="rotate(-90 176.3 392.5)">D+</text>
<text x="178.6" y="392.5" transform="rotate(-90 178.6 392.5)">GND</text>
<text x="183.8" y="395.4" transform="rotate(-180 183.8 395.4)">G2</text>
<text x="183.8" y="397.7" transform="rotate(-180 183.8 397.7)">G1</text>
</g>
<g font-size="1.6">
<text x="122.9" y="58.8" transform="rotate(-180 122.9 58.8)">RX_SW</text>
<text x="146.3" y="58.8" transform="rotate(-180 146.3 58.8)">TX_SW</text>
<text x="147.5" y="130" transform="rotate(-90 147.5 130)">RF_RXP</text>
<text x="161.2" y="130.2" transform="rotate(-90 161.2 130.2)">RF_RXN</text>
<text x="117.8" y="165.6" transform="rotate(-90 117.8 165.6)">RF_TX</text>
<text x="154.3" y="183.8" transform="rotate(-90 154.3 183.8)">SPI_MISO</text>
<text x="158.9" y="183.8" transform="rotate(-90 158.9 183.8)">NIRQ</text>
<text x="163.5" y="183.8" transform="rotate(-90 163.5 183.8)">RF_TX</text>
<text x="113.2" y="186.1" transform="rotate(-90 113.2 186.1)">32MHZ</text>
<text x="147.5" y="216.6" transform="rotate(-90 147.5 216.6)">SDN</text>
<text x="149.8" y="219" transform="rotate(-90 149.8 219)">RF_RXP</text>
<text x="152" y="219.2" transform="rotate(-90 152 219.2)">RF_RXN</text>
<text x="154.3" y="219.6" transform="rotate(-90 154.3 219.6)">SPI_SCK</text>
<text x="156.6" y="217.2" transform="rotate(-90 156.6 217.2)">NSEL</text>
<text x="158.9" y="220.6" transform="rotate(-90 158.9 220.6)">SPI_MOSI</text>
<text x="161.2" y="218.5" transform="rotate(-90 161.2 218.5)">32MHZ</text>
<text x="163.5" y="238.6" transform="rotate(-90 163.5 238.6)">NSEL</text>
<text x="165.7" y="238.6" transform="rotate(-90 165.7 238.6)">NIRQ</text>
<text x="108.7" y="240.9" transform="rotate(-90 108.7 240.9)">SWDIO</text>
<text x="111" y="240.9" transform="rotate(-90 111 240.9)">SWCLK</text>
<text x="113.2" y="240.9" transform="rotate(-90 113.2 240.9)">NRST</text>
<text x="152" y="245.5" transform="rotate(-90 152 245.5)">SWCLK</text>
<text x="154.3" y="245.5" transform="rotate(-90 154.3 245.5)">SWDIO</text>
<text x="156.6" y="245.5" transform="rotate(-90 156.6 245.5)">SPI_MOSI</text>
<text x="158.9" y="245.5" transform="rotate(-90 158.9 245.5)">SPI_MISO</text>
<text x="134.4" y="264.3" transform="rotate(-180 134.4 264.3)">SPI_SCK</text>
<text x="189.7" y="266.6" transform="rotate(-180 189.7 266.6)">TX_SW</text>
<text x="189.7" y="268.9" transform="rotate(-180 189.7 268.9)">RX_SW</text>
<text x="194.5" y="264.3" transform="rotate(-180 194.5 264.3)">SDN</text>
<text x="134.4" y="273.5" transform="rotate(-180 134.4 273.5)">USB_TX</text>
<text x="134.4" y="271.2" transform="rotate(-180 134.4 271.2)">USB_RX</text>
<text x="108.7" y="277.5" transform="rotate(-90 108.7 277.5)">4MHZ</text>
<text x="158.9" y="297.3" transform="rotate(-90 158.9 297.3)">NRST</text>
<text x="170.3" y="297.5" transform="rotate(-90 170.3 297.5)">4MHZ</text>
<text x="145.2" y="334.6" transform="rotate(-90 145.2 334.6)">USB_TX</text>
<text x="147.5" y="334.6" transform="rotate(-90 147.5 334.6)">USB_RX</text>
<text x="169.3" y="399.6" transform="rotate(-90 169.3 399.6)">USB_A</text>
</g>
</svg>
